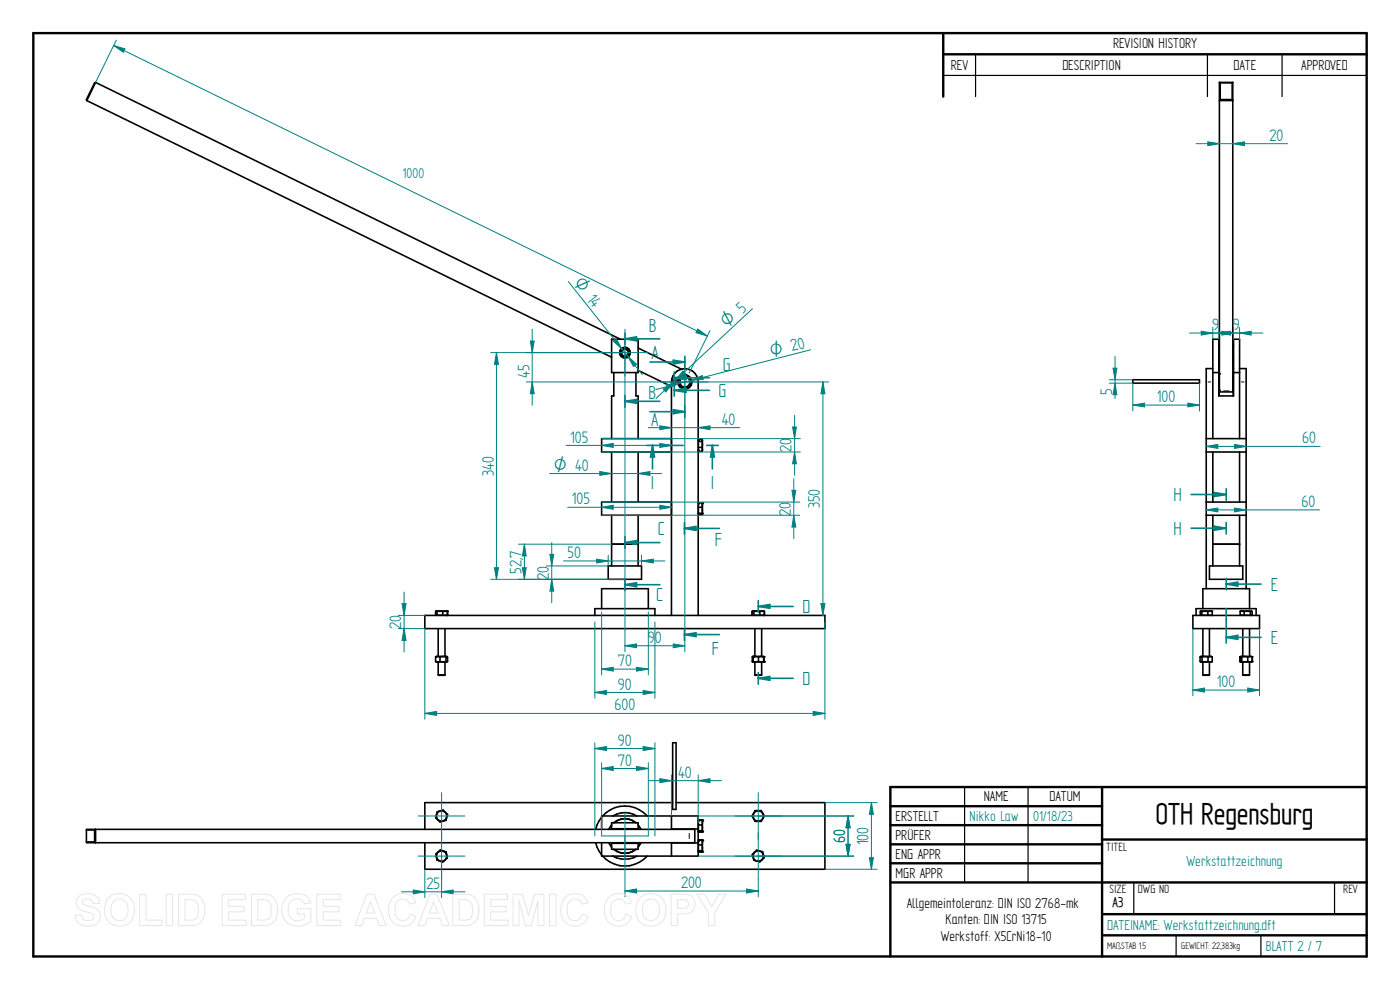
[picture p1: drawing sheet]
<svg xmlns="http://www.w3.org/2000/svg" width="297mm" height="210mm" viewBox="0 0 297 210" stroke-linecap="round" stroke-linejoin="round" font-family="sans-serif">
<g fill="none" stroke="#000" stroke-width=".51">
<path d="M7.1 7h282.8v195.9h-282.8zM200.1 7v13.5M200.1 11.5h89.8M188.9 171h44.9M188.9 175h44.9M188.9 179.1h44.9M233.8 167v35.9M233.8 178.1h56.1M289.9 167h-101v35.9M188.9 183.1h44.9M188.9 187.2h101M233.8 193.9h56.1"/>
<path d="M233.8 198.4h56.1"/>
</g>
<path d="M200.1 16h89.8M207 11.5v9M256.2 11.5v9M272 11.5v9M204.6 167v20.2M218.1 167v20.2M240.5 187.3v6.6M249.5 198.4v4.5M267.5 198.4v4.5M283.1 187.3v6.6" fill="none" stroke="#000" stroke-width=".25"/>
<g fill="none" stroke="#000" stroke-width=".34">
<path d="M20.3 17.5l111.3 54.5M20.3 17.5l-.2 .1-1.8 3.5 .1 .2M20.3 17.5l-1.9 3.8M258.7 17.5v65.6h2.8v-65.6M258.7 17.5l.2 .1M258.7 17.5h2.8M258.9 17.6v3.5M258.9 17.6h2.5M261.4 17.6v3.5M261.5 17.5l-.1 .1M18.4 21.3l111.4 54.5M258.9 21.1l-.2 .2h2.8l-.1-.2"/>
<path d="M258.9 21.1h2.5M129.8 72h5.6v7h-5.6zM130.2 79v5h-.4v9M134.9 79v5h.5v9M135.4 73.8l9.2 4.5M135.4 78.6l7.1 3.4M145 79.6a1.4 1.4 0 0 0-.8 2.4M145 79.6a1.48 1.48 0 0 0-1 1.9M145 79.6l1 .2M146 79.8l.6 .8M257.3 79h1.3M257.3 78.2h-1.4v46.7"/>
<path d="M258.6 78.2l.1 5.8M258.6 73.2h.1M258.6 76.4h.1M261.5 79.3h.1M261.5 73.2h.2M261.5 76.4h.2M261.7 79h1.3M261.7 78.2l-.1 5.8M263 78.2h1.4v46.7M129.8 95.9v10.6M135.4 95.9v10.6M142.5 93h-14.9v2.9h14.9"/>
<path d="M142.7 80.9l.4-.3 .3 .3M144.2 82a1.41 1.41 0 0 0 2.2 0M144.2 82a1.43 1.43 0 0 0 2.2 0M146.6 80.6a1.47 1.47 0 0 1-1.4 1.9 1.47 1.47 0 0 1-1.4-2 1.47 1.47 0 0 1 2.3-.7l.6 .8M146.7 81l-.3 1M148.2 94.9h.8M148.2 93.6h.8M149 93.6v-.4h-.8v2.6h.8M149 93.3v2.5M149 93.6v1.3M149 94.9v.9M240.3 80.6h14.2v.7h-14.2z"/>
<path d="M255.9 93h8.5M255.9 95.9h8.5M257.3 93v-21h1.3v12h3.1v-12h1.3v21M257.3 95.9v10.6M261.5 82.8h.1M263 95.9v10.6M129.8 115.4h5.6M129.8 109.3v10.8M135.4 109.3v10.8M142.5 106.5h-14.9v2.8h14.9M148.2 107.6h.8M149 107.6v1.3h-.8"/>
<path d="M149 106.8v2.3l-.8 .1v-2.5h.8v.9M255.9 106.5h8.5M255.9 109.3h8.5M257.3 115.4h5.7M257.3 109.3v10.8M263 109.3v10.8M90.1 130.6h84.9v2.7h-84.9zM92.4 129.7v.8M92.4 139.4v.9M92.4 139.4h.9M92.4 139.4l.2-.2 2.3 .1-.3 .1M92.5 129.7v.8h2.4v-.8h-1"/>
<path d="M92.7 129.7v.8M92.7 129.7h1.2M93 133.3v5.9M93.3 139.4h1.3M93.3 139.4v.9M93.9 129.7v.8M94.4 133.3v5.9M94.6 139.4v.9M94.8 129.6l-2.3 .1h.2M95 139.4v.9h-.4M126.2 130.6v-1.5h12.7v1.5M127.6 129.1v-4.2h9.9v4.2"/>
<path d="M129 120.1h7.1v2.8h-7.1zM142.5 130.6v-49.6a2.84 2.84 0 0 1 2.8-2.8 2.84 2.84 0 0 1 2.8 2.8v49.6M159.6 130.5v-.8l.2-.1h2.2l.2 .1v.8M159.7 139.3l-.1 .1 .1 1M159.7 139.3h2.3M159.9 129.7h-.3v.8h2.5v-.8M159.9 129.7h1.3M159.9 129.7v.8M160.1 133.3v5.9M160.9 139.4h-1.1l-.1 1M160.9 139.4h1.1v.9h-1.1M160.9 139.4v.9"/>
<path d="M161.2 129.7v.8M161.2 129.7h.9M161.6 133.3v5.9M162 129.7h.1M162.1 139.4v.9M253.1 130.6h14.1v2.7h-14.1zM253.7 130.6v-1.5h12.8v1.5M254.7 139.3l2.2-.1 .3 .2M255 129.7h-.4v.8h2.6v-.8M255 129.7v.8M255 129.7h1.2M255 139.4h-.4v.9h.4"/>
<path d="M255 139.4h1.3M255 139.4v.9M255.2 129.1v-4.2h9.9v4.2M255.2 133.3v5.9M256.2 129.7h1M256.2 129.7v.8M256.3 139.4h.9M256.3 139.4v.9M256.6 120.1h7.1v2.8h-7.1zM256.6 133.3v5.9M257 129.6l-2.3 .1M257 129.7h.2"/>
<path d="M257.2 139.4v.9M263.1 129.7v.8h2.5v-.8h-.3M263.1 129.7h.8M263.1 139.3v1.1M263.3 139.3l.1 .1M263.4 139.4h1.3M263.4 139.4v.9M263.7 133.3v5.9M263.9 129.7v.8M263.9 129.7h1.4M264.7 139.4h.9M264.7 139.4v.9"/>
<path d="M265.1 133.3v5.9M265.3 129.7v.8M265.6 129.7h-2.5M265.6 139.4l-.2-.2h-2l-.3 .2v.9h.3M265.6 139.4v.9M92.4 140.3h.9M92.4 140.3l2.5 .1M93 143.2h1.4M93 140.4v2.8M93.3 140.3h1.3M94.4 140.4v2.8M142.7 157.6h.7v14.1h-.7z"/>
<path d="M159.7 140.4h2.3M160.1 143.2h1.5M160.1 140.4v2.8M160.9 140.3l-1.2 .1M161.6 140.4v2.8M255 140.3h1.3M255.2 143.2h1.4M255.2 140.4v2.8M256.3 140.3h.9M256.6 140.4v2.8M257.2 140.3l-2.5 .1M263.4 140.3h1.3"/>
<path d="M263.7 143.2h1.4M263.7 140.4v2.8M264.7 140.3h.9M265.1 140.4v2.8M265.6 140.3l-2.4 .1M18.3 178.6l.1 .2h129.7M18.3 176.1l.1-.2h129v2.9M18.3 176.1h1.8M18.3 178.6h1.8M18.3 176.1v2.5M20.1 176.1l.2-.2v2.9l-.2-.2M20.1 176.1v2.5"/>
<path d="M92.8 172.2l1.2-.4 1 1-.4 1.2-1.3 .4-.9-.9zM126.4 178.8l.3 .9 .9 1.7M127.6 175.9v-2.8h20.5v8.5h-20.5v-2.8M127.6 173.4l-.9 1.6-.3 .9M127.8 173.1a6.4 6.4 0 0 1 9.5 0M129.2 178.8l.6 .9M129.8 174.5h5.6v1.3h-5.6zM129.8 178.9h5.6v1.3h-5.6zM129.8 175l-.6 .9M130 173.1a4.9 4.9 0 0 1 5.1 0M130.1 178.8l.1 .1M130.2 174.5a3.5 3.5 0 0 1 4.7 0"/>
<path d="M130.2 175.8l-.1 .1M131 175.8v.1M131 178.8v.1M134.1 175.8v.1M134.1 178.8v.1M134.9 175.8l.1 .1M135 178.8l-.1 .1M135.4 175l.6 .9M136 178.8l-.6 .9M142.5 173.1v2.8M142.5 178.8v2.8M142.5 175.9h5.6"/>
<path d="M142.7 170.3h-52.6v5.6M143.4 170.3h31.6v14.1h-84.9v-5.6M143.6 175.9h.1M147.1 175.9h.1M148.2 173.9l.8 .1M148.2 179.2h.8M148.2 176.2h.8M148.2 175h.8M149 175v-1h-.8v2.4h.8M149 178.2h-.8v2.5l.8-.1M149 176.2v.3h-.8M149 178.2v.1"/>
<path d="M149 178.2v1M149 179.2v1.3M149 175v1.2M149 174.1v2.2M149 178.4v2.2M160.2 172h1.3l.7 1.1-.7 1.1h-1.3l-.6-1.1zM92.5 181.2l.9-.9 1.3 .4 .2 1.3-1 .9-1.2-.4zM127.8 181.6a6.4 6.4 0 0 0 9.5 0M130 181.6a5.2 5.2 0 0 0 5.1 0M130.2 180.2a3.7 3.7 0 0 0 4.7 0M148.2 180.5h.8M149 180.5v.1"/>
<path d="M160.5 180.3l1.3 .4 .3 1.2-.9 .9-1.3-.3-.3-1.2z"/>
<circle cx="132.6" cy="74.8" r="1.13"/>
<circle cx="132.6" cy="74.8" r=".75"/>
<circle cx="132.6" cy="74.8" r=".98"/>
<circle cx="132.6" cy="74.8" r="1.07"/>
<circle cx="143.1" cy="80.9" r=".37"/>
<circle cx="145.3" cy="81" r="1.09"/>
<circle cx="93.7" cy="173.1" r="1.1"/>
<circle cx="160.9" cy="173.1" r="1.1"/>
<circle cx="93.7" cy="181.6" r="1.11"/>
<circle cx="160.9" cy="181.6" r="1.11"/>
</g>
<g fill="#000">
<circle cx="258.7" cy="79.3" r=".17"/>
<circle cx="143.4" cy="80.9" r=".17"/>
<circle cx="148.1" cy="95.5" r=".17"/>
<circle cx="148.2" cy="93.4" r=".17"/>
<circle cx="258.7" cy="82.8" r=".17"/>
<circle cx="148.1" cy="109" r=".17"/>
<circle cx="148.2" cy="106.8" r=".17"/>
<circle cx="149" cy="106.7" r=".17"/>
<circle cx="149" cy="108.9" r=".17"/>
<circle cx="149" cy="106.8" r=".17"/>
<circle cx="92.4" cy="130.5" r=".17"/>
<circle cx="92.5" cy="129.7" r=".17"/>
<circle cx="92.6" cy="130.5" r=".17"/>
<circle cx="92.6" cy="129.7" r=".17"/>
<circle cx="94.7" cy="130.6" r=".17"/>
<circle cx="94.8" cy="129.7" r=".17"/>
<circle cx="94.9" cy="129.7" r=".17"/>
<circle cx="94.9" cy="130.5" r=".17"/>
<circle cx="159.6" cy="130.5" r=".17"/>
<circle cx="159.6" cy="139.3" r=".17"/>
<circle cx="159.7" cy="139.3" r=".17"/>
<circle cx="159.7" cy="139.4" r=".17"/>
<circle cx="159.8" cy="130.5" r=".17"/>
<circle cx="161.9" cy="130.6" r=".17"/>
<circle cx="162" cy="139.3" r=".17"/>
<circle cx="162" cy="139.4" r=".17"/>
<circle cx="162.1" cy="130.5" r=".17"/>
<circle cx="254.8" cy="130.5" r=".17"/>
<circle cx="256.9" cy="130.6" r=".17"/>
<circle cx="257" cy="129.7" r=".17"/>
<circle cx="263.1" cy="139.4" r=".17"/>
<circle cx="263.3" cy="130.5" r=".17"/>
<circle cx="265.4" cy="130.6" r=".17"/>
<circle cx="265.6" cy="139.3" r=".17"/>
<circle cx="159.6" cy="140.3" r=".17"/>
<circle cx="159.6" cy="140.4" r=".17"/>
<circle cx="159.7" cy="140.4" r=".17"/>
<circle cx="162" cy="140.4" r=".17"/>
<circle cx="162.1" cy="140.4" r=".17"/>
<circle cx="162.1" cy="140.3" r=".17"/>
<circle cx="263.1" cy="140.3" r=".17"/>
<circle cx="265.6" cy="140.3" r=".17"/>
<circle cx="142.5" cy="178.8" r=".17"/>
<circle cx="143.6" cy="178.8" r=".17"/>
<circle cx="147.1" cy="178.8" r=".17"/>
<circle cx="148.1" cy="176.3" r=".17"/>
<circle cx="148.2" cy="178.2" r=".17"/>
<circle cx="148.2" cy="178.4" r=".17"/>
<circle cx="148.2" cy="173.9" r=".17"/>
<circle cx="148.2" cy="176.4" r=".17"/>
<circle cx="148.2" cy="174.2" r=".17"/>
<circle cx="149" cy="176.5" r=".17"/>
<circle cx="149" cy="174" r=".17"/>
<circle cx="149" cy="178.2" r=".17"/>
<circle cx="149" cy="174.1" r=".17"/>
<circle cx="149" cy="176.4" r=".17"/>
<circle cx="149" cy="178.3" r=".17"/>
<circle cx="149" cy="178.4" r=".17"/>
<circle cx="148.1" cy="180.5" r=".17"/>
<circle cx="148.2" cy="180.7" r=".17"/>
<circle cx="149" cy="180.7" r=".17"/>
<circle cx="149" cy="180.6" r=".17"/>
</g>
<path d="M256.3 81h.5M258.6 81h.1M259.6 82.9h1.1M261.6 81h.1M263.4 81h.5M146.2 176.8v1.1" fill="none" stroke="#000" stroke-width=".21"/>
<path d="M24.1 9.7l2.4 .7-.3 .7zM24.7 8.5l-4.4 9M150.6 70.1l-4.4 9" fill="none" stroke="#008080" stroke-width=".21"/>
<path d="M24.1 9.7l2.4 .7-.3 .7z" fill="#008080"/>
<path d="M148 69.8l2.1 1.5-2.4-.7z" fill="none" stroke="#008080" stroke-width=".21"/>
<path d="M148 69.8l2.1 1.5-2.4-.7z" fill="#008080"/>
<path d="M24.1 9.7l126 61.6M120.6 59.7l15.7 19.8M133.2 75.6l1.8 1.7-.6 .5z" fill="none" stroke="#008080" stroke-width=".21"/>
<path d="M133.2 75.6l1.8 1.7-.6 .5z" fill="#008080"/>
<path d="M130.1 72.3l.6-.5 1.3 2.2z" fill="none" stroke="#008080" stroke-width=".21"/>
<path d="M130.1 72.3l.6-.5 1.3 2.2z" fill="#008080"/>
<path d="M172 74.2l-32.9 8.4M141.4 81.6l2.5-.2-2.3 1z" fill="none" stroke="#008080" stroke-width=".21"/>
<path d="M141.4 81.6l2.5-.2-2.3 1z" fill="#008080"/>
<path d="M146.7 80.7l2.3-1 .2 .8z" fill="none" stroke="#008080" stroke-width=".21"/>
<path d="M146.7 80.7l2.3-1 .2 .8z" fill="#008080"/>
<path d="M159.6 65.5l-20.5 19M140.7 82.5l2.1-1.3-1.5 1.9z" fill="none" stroke="#008080" stroke-width=".21"/>
<path d="M140.7 82.5l2.1-1.3-1.5 1.9z" fill="#008080"/>
<path d="M144.9 78.7l.5 .6-2.1 1.4z" fill="none" stroke="#008080" stroke-width=".21"/>
<path d="M144.9 78.7l.5 .6-2.1 1.4z" fill="#008080"/>
<path d="M111.7 74.8h20.9M112.5 72.3h.8l-.4 2.5zM111.7 81h33.6" fill="none" stroke="#008080" stroke-width=".21"/>
<path d="M112.5 72.3h.8l-.4 2.5z" fill="#008080"/>
<path d="M112.9 81l.4 2.5h-.8z" fill="none" stroke="#008080" stroke-width=".21"/>
<path d="M112.9 81l.4 2.5h-.8z" fill="#008080"/>
<path d="M112.9 69.8v16.2M140 90.3l2.5 .4-2.5 .4z" fill="none" stroke="#008080" stroke-width=".21"/>
<path d="M140 90.3l2.5 .4-2.5 .4z" fill="#008080"/>
<path d="M148.1 90.7l2.5-.4v.8z" fill="none" stroke="#008080" stroke-width=".21"/>
<path d="M148.1 90.7l2.5-.4v.8z" fill="#008080"/>
<path d="M137.5 90.7h19.4M145.3 81h30.5M174.6 81l.4 2.5h-.8z" fill="none" stroke="#008080" stroke-width=".21"/>
<path d="M174.6 81l.4 2.5h-.8z" fill="#008080"/>
<path d="M174.2 128.1h.8l-.4 2.5z" fill="none" stroke="#008080" stroke-width=".21"/>
<path d="M174.2 128.1h.8l-.4 2.5z" fill="#008080"/>
<path d="M104.1 74.8h28.5M105.3 74.8l.4 2.5h-.8zM174.6 81v49.6M104.1 122.9h24.9" fill="none" stroke="#008080" stroke-width=".21"/>
<path d="M105.3 74.8l.4 2.5h-.8z" fill="#008080"/>
<path d="M104.9 120.4h.8l-.4 2.5z" fill="none" stroke="#008080" stroke-width=".21"/>
<path d="M104.9 120.4h.8l-.4 2.5z" fill="#008080"/>
<path d="M105.3 74.8v48.1M140 94.1l2.5 .4-2.5 .4z" fill="none" stroke="#008080" stroke-width=".21"/>
<path d="M140 94.1l2.5 .4-2.5 .4z" fill="#008080"/>
<path d="M127.6 94.5l2.5-.4v.8z" fill="none" stroke="#008080" stroke-width=".21"/>
<path d="M127.6 94.5l2.5-.4v.8z" fill="#008080"/>
<path d="M120.1 94.5h22.4M127.6 107.6l2.5-.4v.8z" fill="none" stroke="#008080" stroke-width=".21"/>
<path d="M127.6 107.6l2.5-.4v.8z" fill="#008080"/>
<path d="M140 107.2l2.5 .4-2.5 .4z" fill="none" stroke="#008080" stroke-width=".21"/>
<path d="M140 107.2l2.5 .4-2.5 .4z" fill="#008080"/>
<path d="M127.6 95.9h42.2M127.6 93h42.2M168.6 95.9l.4 2.5h-.9zM120.4 107.6h22.1" fill="none" stroke="#008080" stroke-width=".21"/>
<path d="M168.6 95.9l.4 2.5h-.9z" fill="#008080"/>
<path d="M168.1 90.6h.9l-.4 2.4z" fill="none" stroke="#008080" stroke-width=".21"/>
<path d="M168.1 90.6h.9l-.4 2.4z" fill="#008080"/>
<path d="M168.6 88.1v12.7M127.6 109.3h42.1M127.6 106.5h42.1M168.4 109.3l.4 2.5h-.8z" fill="none" stroke="#008080" stroke-width=".21"/>
<path d="M168.4 109.3l.4 2.5h-.8z" fill="#008080"/>
<path d="M168 104h.8l-.4 2.5z" fill="none" stroke="#008080" stroke-width=".21"/>
<path d="M168 104h.8l-.4 2.5z" fill="#008080"/>
<path d="M127.3 100l2.5 .5-2.5 .3zM168.4 101.6v12.7" fill="none" stroke="#008080" stroke-width=".21"/>
<path d="M127.3 100l2.5 .5-2.5 .3z" fill="#008080"/>
<path d="M135.4 100.5l2.5-.5v.8z" fill="none" stroke="#008080" stroke-width=".21"/>
<path d="M135.4 100.5l2.5-.5v.8z" fill="#008080"/>
<path d="M116.6 100.5h23.7M126.6 118.6l2.4 .4-2.4 .4zM129 117.8v2.3M136.1 117.8v2.3" fill="none" stroke="#008080" stroke-width=".21"/>
<path d="M126.6 118.6l2.4 .4-2.4 .4z" fill="#008080"/>
<path d="M136.1 119l2.5-.4v.8z" fill="none" stroke="#008080" stroke-width=".21"/>
<path d="M136.1 119l2.5-.4v.8z" fill="#008080"/>
<path d="M110 115.4h19.8M111.3 115.4l.3 2.5h-.8zM119.5 119h21.6M110 122.9h19" fill="none" stroke="#008080" stroke-width=".21"/>
<path d="M111.3 115.4l.3 2.5h-.8z" fill="#008080"/>
<path d="M110.8 120.4h.8l-.3 2.5z" fill="none" stroke="#008080" stroke-width=".21"/>
<path d="M110.8 120.4h.8l-.3 2.5z" fill="#008080"/>
<path d="M111.3 115.4v7.5M116.7 117.6h.8l-.4 2.5zM115.8 120.1h13.2M115.8 122.9h16.8" fill="none" stroke="#008080" stroke-width=".21"/>
<path d="M116.7 117.6h.8l-.4 2.5z" fill="#008080"/>
<path d="M117.1 122.9l.4 2.5h-.8z" fill="none" stroke="#008080" stroke-width=".21"/>
<path d="M117.1 122.9l.4 2.5h-.8z" fill="#008080"/>
<path d="M117.1 115.1v12.7M84.5 133.3h5.6M84.5 130.6h5.6M85.7 133.3l.4 2.5h-.8z" fill="none" stroke="#008080" stroke-width=".21"/>
<path d="M85.7 133.3l.4 2.5h-.8z" fill="#008080"/>
<path d="M85.3 128.1h.8l-.4 2.5z" fill="none" stroke="#008080" stroke-width=".21"/>
<path d="M85.3 128.1h.8l-.4 2.5z" fill="#008080"/>
<path d="M127.6 74.8h9.9M132.6 69.8v10M145.3 76.1v9.9M140.3 81h9.9M85.7 125.6v12.7M127.6 129.8v13.4M137.5 129.8v13.4M127.6 141.9l2.5-.3v.8z" fill="none" stroke="#008080" stroke-width=".21"/>
<path d="M127.6 141.9l2.5-.3v.8z" fill="#008080"/>
<path d="M135 141.6l2.5 .3-2.5 .5z" fill="none" stroke="#008080" stroke-width=".21"/>
<path d="M135 141.6l2.5 .3-2.5 .5z" fill="#008080"/>
<path d="M126.2 132v16.1M138.9 132v16.1M126.2 146.9l2.5-.4v.8zM127.6 141.9h9.9" fill="none" stroke="#008080" stroke-width=".21"/>
<path d="M126.2 146.9l2.5-.4v.8z" fill="#008080"/>
<path d="M136.4 146.5l2.5 .4-2.5 .4z" fill="none" stroke="#008080" stroke-width=".21"/>
<path d="M136.4 146.5l2.5 .4-2.5 .4z" fill="#008080"/>
<path d="M90.1 133.3v19.3M175 132v20.6M90.1 151.3l2.5-.4v.9zM126.2 146.9h12.7" fill="none" stroke="#008080" stroke-width=".21"/>
<path d="M90.1 151.3l2.5-.4v.9z" fill="#008080"/>
<path d="M172.5 150.9l2.5 .4-2.5 .5z" fill="none" stroke="#008080" stroke-width=".21"/>
<path d="M172.5 150.9l2.5 .4-2.5 .5z" fill="#008080"/>
<path d="M90.1 151.3h84.9" fill="none" stroke="#008080" stroke-width=".21"/>
<path d="M137.9 76.8h7.4v1.3M145.3 86.1v1.2" fill="none" stroke="#008080" stroke-width=".34"/>
<path d="M142.8 76.4l2.5 .4-2.5 .4z" fill="#008080"/>
<path d="M142.8 76.4l2.5 .4-2.5 .4zM137.9 87.3h7.4" fill="none" stroke="#008080" stroke-width=".34"/>
<path d="M142.8 86.9l2.5 .4-2.5 .5z" fill="#008080"/>
<path d="M140 71.9h-7.4v1.2M145.3 75.6v1.2M132.6 83.9v1.2M142.8 86.9l2.5 .4-2.5 .5zM145.3 87.3v1.3" fill="none" stroke="#008080" stroke-width=".34"/>
<path d="M132.6 71.9l2.4-.4v.8z" fill="#008080"/>
<path d="M132.6 71.9l2.4-.4v.8zM132.6 85.1h7.4" fill="none" stroke="#008080" stroke-width=".34"/>
<path d="M132.6 85.1l2.4-.3v.8z" fill="#008080"/>
<path d="M132.6 70.7v1.2M132.6 85.1l2.4-.3v.8zM132.6 85.1v1.3M140 115.1h-7.4v1.2M132.6 122.8v1.2" fill="none" stroke="#008080" stroke-width=".34"/>
<path d="M132.6 115.1l2.4-.4v.8z" fill="#008080"/>
<path d="M132.6 115.1l2.4-.4v.8zM132.6 124h7.4" fill="none" stroke="#008080" stroke-width=".34"/>
<path d="M132.6 124l2.4-.4v.9z" fill="#008080"/>
<path d="M132.6 113.8v1.3M132.6 124l2.4-.4v.9zM132.6 124v1.3M168.3 128.7h-7.4v1.2M160.9 142.7v1.2" fill="none" stroke="#008080" stroke-width=".34"/>
<path d="M160.9 128.7l2.4-.5v.8z" fill="#008080"/>
<path d="M160.9 128.7l2.4-.5v.8zM160.9 143.9h7.4" fill="none" stroke="#008080" stroke-width=".34"/>
<path d="M160.9 143.9l2.4-.4v.8z" fill="#008080"/>
<path d="M160.9 127.4v1.3M260.1 129.1v6.1M267.5 123.9h-7.4v1.2M160.9 143.9l2.4-.4v.8zM160.9 143.9v1.3" fill="none" stroke="#008080" stroke-width=".34"/>
<path d="M260.1 123.9l2.5-.4v.8z" fill="#008080"/>
<path d="M260.1 123.9l2.5-.4v.8zM260.1 135.2h7.4" fill="none" stroke="#008080" stroke-width=".34"/>
<path d="M260.1 135.2l2.5-.4v.8z" fill="#008080"/>
<path d="M152.6 112.1h-7.4v1.2M145.2 133.4v1.2M260.1 135.2l2.5-.4v.8zM260.1 122.7v1.2M260.1 135.2v1.2" fill="none" stroke="#008080" stroke-width=".34"/>
<path d="M145.2 112.1l2.5-.4v.8z" fill="#008080"/>
<path d="M145.2 112.1l2.5-.4v.8zM145.2 134.6h7.4" fill="none" stroke="#008080" stroke-width=".34"/>
<path d="M145.2 134.6l2.5-.4v.8z" fill="#008080"/>
<path d="M150.5 80.1h-7.5v2.7M145.2 110.9v1.2M145.2 134.6l2.5-.4v.8zM145.2 134.6v1.3" fill="none" stroke="#008080" stroke-width=".34"/>
<path d="M143 80.1l2.5-.3v.8z" fill="#008080"/>
<path d="M143 80.1l2.5-.3v.8zM143 82.8h7.5" fill="none" stroke="#008080" stroke-width=".34"/>
<path d="M143 82.8l2.5-.4v.8z" fill="#008080"/>
<path d="M143 78.9v1.2M143 82.8l2.5-.4v.8zM143 82.8v1.2" fill="none" stroke="#008080" stroke-width=".34"/>
<path d="M254.8 70.3l2.5 .4-2.5 .4zM257.3 69.4v2.6M258.6 69.4v2.6" fill="none" stroke="#008080" stroke-width=".21"/>
<path d="M254.8 70.3l2.5 .4-2.5 .4z" fill="#008080"/>
<path d="M258.6 70.7l2.5-.4v.8z" fill="none" stroke="#008080" stroke-width=".21"/>
<path d="M258.6 70.7l2.5-.4v.8z" fill="#008080"/>
<path d="M252.3 70.7h11.2M259.2 70.3l2.5 .4-2.5 .4zM261.7 69.4v2.6M263 69.4v2.6" fill="none" stroke="#008080" stroke-width=".21"/>
<path d="M259.2 70.3l2.5 .4-2.5 .4z" fill="#008080"/>
<path d="M263 70.7l2.4-.4v.8z" fill="none" stroke="#008080" stroke-width=".21"/>
<path d="M263 70.7l2.4-.4v.8z" fill="#008080"/>
<path d="M256.8 70.7h11.1M253.1 133.3v14.3M267.2 133.3v14.3M253.1 146.4l2.4-.4v.8z" fill="none" stroke="#008080" stroke-width=".21"/>
<path d="M253.1 146.4l2.4-.4v.8z" fill="#008080"/>
<path d="M264.7 146l2.5 .4-2.5 .4z" fill="none" stroke="#008080" stroke-width=".21"/>
<path d="M264.7 146l2.5 .4-2.5 .4z" fill="#008080"/>
<path d="M253.1 146.4h14.1M88.7 173.1h9.9M93.7 168.1v18.5M155.9 173.1h25.2M160.9 168.1v18.5M179.9 173.1l.4 2.5h-.8zM88.7 181.6h9.9M155.9 181.6h25.2" fill="none" stroke="#008080" stroke-width=".21"/>
<path d="M179.9 173.1l.4 2.5h-.8z" fill="#008080"/>
<path d="M179.5 179.1h.8l-.4 2.5z" fill="none" stroke="#008080" stroke-width=".21"/>
<path d="M179.5 179.1h.8l-.4 2.5z" fill="#008080"/>
<path d="M175 170.3h11.1M179.9 173.1v8.5M184.9 170.3l.4 2.5h-.9zM175 184.4h11.1" fill="none" stroke="#008080" stroke-width=".21"/>
<path d="M184.9 170.3l.4 2.5h-.9z" fill="#008080"/>
<path d="M184.4 181.9h.9l-.4 2.5z" fill="none" stroke="#008080" stroke-width=".21"/>
<path d="M184.4 181.9h.9l-.4 2.5z" fill="#008080"/>
<path d="M184.9 170.3v14.1M90.1 184.4v6M93.7 181.6v8.8M93.7 189.2l2.4-.4v.8z" fill="none" stroke="#008080" stroke-width=".21"/>
<path d="M93.7 189.2l2.4-.4v.8z" fill="#008080"/>
<path d="M87.7 188.8l2.4 .4-2.4 .4z" fill="none" stroke="#008080" stroke-width=".21"/>
<path d="M87.7 188.8l2.4 .4-2.4 .4z" fill="#008080"/>
<path d="M132.6 177.3v12.9M85.2 189.2h13.4M132.6 189l2.4-.4v.8zM160.9 186.6v3.6" fill="none" stroke="#008080" stroke-width=".21"/>
<path d="M132.6 189l2.4-.4v.8z" fill="#008080"/>
<path d="M158.4 188.6l2.5 .4-2.5 .4z" fill="none" stroke="#008080" stroke-width=".21"/>
<path d="M158.4 188.6l2.5 .4-2.5 .4z" fill="#008080"/>
<path d="M148.1 173.1h33M179.9 173.1l.4 2.5h-.8zM132.6 189h28.3M148.1 181.6h33" fill="none" stroke="#008080" stroke-width=".21"/>
<path d="M179.9 173.1l.4 2.5h-.8z" fill="#008080"/>
<path d="M179.5 179.1h.8l-.4 2.5z" fill="none" stroke="#008080" stroke-width=".21"/>
<path d="M179.5 179.1h.8l-.4 2.5z" fill="#008080"/>
<path d="M255.9 94.7l2.5-.4v.8zM179.9 173.1v8.5" fill="none" stroke="#008080" stroke-width=".21"/>
<path d="M255.9 94.7l2.5-.4v.8z" fill="#008080"/>
<path d="M261.9 94.3l2.5 .4-2.5 .4z" fill="none" stroke="#008080" stroke-width=".21"/>
<path d="M261.9 94.3l2.5 .4-2.5 .4z" fill="#008080"/>
<path d="M255.9 94.7h24.2M255.9 108.2l2.5-.4v.8z" fill="none" stroke="#008080" stroke-width=".21"/>
<path d="M255.9 108.2l2.5-.4v.8z" fill="#008080"/>
<path d="M261.9 107.8l2.5 .4-2.5 .4z" fill="none" stroke="#008080" stroke-width=".21"/>
<path d="M261.9 107.8l2.5 .4-2.5 .4z" fill="#008080"/>
<path d="M255.9 108.2h24.1M127.6 161.8v15.5h9.9v-15.5M132.6 172.4v9.9M135 162.6l2.5 .4-2.5 .4z" fill="none" stroke="#008080" stroke-width=".21"/>
<path d="M135 162.6l2.5 .4-2.5 .4z" fill="#008080"/>
<path d="M127.6 163l2.5-.4v.8z" fill="none" stroke="#008080" stroke-width=".21"/>
<path d="M127.6 163l2.5-.4v.8z" fill="#008080"/>
<path d="M126.2 157.6v19.7M136.4 158.4l2.5 .4-2.5 .4zM138.9 157.6v19.7M127.6 163h9.9" fill="none" stroke="#008080" stroke-width=".21"/>
<path d="M136.4 158.4l2.5 .4-2.5 .4z" fill="#008080"/>
<path d="M126.2 158.8l2.5-.4v.8z" fill="none" stroke="#008080" stroke-width=".21"/>
<path d="M126.2 158.8l2.5-.4v.8z" fill="#008080"/>
<path d="M126.2 158.8h12.7M140 165.2l2.5 .4-2.5 .4zM142.5 164.4v8.7M148.1 164.4v10.1" fill="none" stroke="#008080" stroke-width=".21"/>
<path d="M140 165.2l2.5 .4-2.5 .4z" fill="#008080"/>
<path d="M148.1 165.6l2.5-.4v.8z" fill="none" stroke="#008080" stroke-width=".21"/>
<path d="M148.1 165.6l2.5-.4v.8z" fill="#008080"/>
<path d="M240.3 81.3v5.9M240.3 85.9l2.5-.4v.8zM254.5 81.3v5.9M137.5 165.6h15.6" fill="none" stroke="#008080" stroke-width=".21"/>
<path d="M240.3 85.9l2.5-.4v.8z" fill="#008080"/>
<path d="M252 85.5l2.5 .4-2.5 .4z" fill="none" stroke="#008080" stroke-width=".21"/>
<path d="M252 85.5l2.5 .4-2.5 .4z" fill="#008080"/>
<path d="M236.1 78.1h.8l-.3 2.5zM235.3 80.6h5M235.3 81.3h5M240.3 85.9h14.2" fill="none" stroke="#008080" stroke-width=".21"/>
<path d="M236.1 78.1h.8l-.3 2.5z" fill="#008080"/>
<path d="M236.6 81.3l.3 2.4h-.8z" fill="none" stroke="#008080" stroke-width=".21"/>
<path d="M236.6 81.3l.3 2.4h-.8z" fill="#008080"/>
<path d="M132.6 74.8v63.5M236.6 75.6v8.9M145.3 81v57.3M132.6 137l2.4-.4v.8z" fill="none" stroke="#008080" stroke-width=".21"/>
<path d="M132.6 137l2.4-.4v.8z" fill="#008080"/>
<path d="M142.8 136.6l2.5 .4-2.5 .4z" fill="none" stroke="#008080" stroke-width=".21"/>
<path d="M142.8 136.6l2.5 .4-2.5 .4z" fill="#008080"/>
<path d="M132.6 137h12.7" fill="none" stroke="#008080" stroke-width=".21"/>
<path d="M252.7 104.9h7.4v1.2M260.1 110.8v1.3" fill="none" stroke="#008080" stroke-width=".34"/>
<path d="M257.6 104.5l2.5 .4-2.5 .4z" fill="#008080"/>
<path d="M252.7 112.1h7.4M257.6 104.5l2.5 .4-2.5 .4z" fill="none" stroke="#008080" stroke-width=".34"/>
<path d="M257.6 111.6l2.5 .5-2.5 .4z" fill="#008080"/>
<path d="M138.4 94.5h6.5M149.9 94.5h1.2v5M257.6 111.6l2.5 .5-2.5 .4zM260.1 103.7v1.2M260.1 112.1v1.2" fill="none" stroke="#008080" stroke-width=".34"/>
<path d="M151.1 94.5l.5 2.4h-.9z" fill="#008080"/>
<path d="M138.4 94.5v5M151.1 94.5l.5 2.4h-.9z" fill="none" stroke="#008080" stroke-width=".34"/>
<path d="M138.4 94.5l.5 2.4h-.9z" fill="#008080"/>
<path d="M137.2 94.5h1.2M138.4 94.5l.5 2.4h-.9zM151.1 94.5h1.3" fill="none" stroke="#008080" stroke-width=".34"/>
<path d="M256.2 30.1l2.5 .4-2.5 .4z" fill="none" stroke="#008080" stroke-width=".21"/>
<path d="M256.2 30.1l2.5 .4-2.5 .4z" fill="#008080"/>
<path d="M261.5 30.5l2.5-.4v.8z" fill="none" stroke="#008080" stroke-width=".21"/>
<path d="M261.5 30.5l2.5-.4v.8z" fill="#008080"/>
<path d="M253.7 30.5h19.5" fill="none" stroke="#008080" stroke-width=".21"/>
<g fill="none" stroke="#e6e6e6" stroke-width=".21">
<path d="M16.6 190.3a3.1 3.1 0 0 1 4.1 .1l.4 1.2-1.3 .1a1.26 1.26 0 0 0-1.1-1 1.26 1.26 0 0 0-1.3 .7l.2 .4 .8 .3a3.8 3.8 0 0 1 2.6 1.3 2.14 2.14 0 0 1-.2 2.3 2.14 2.14 0 0 1-2.2 .8 2.4 2.4 0 0 1-2.7-2.3l1.3-.1a1.43 1.43 0 0 0 1.2 1.2 1.43 1.43 0 0 0 1.5-.9 1.27 1.27 0 0 0-1.3-.9 2.44 2.44 0 0 1-2.4-2.1l.1-.7zM23.1 190.4a3.3 3.3 0 0 1 3.9-.4 3.3 3.3 0 0 1 1.5 3.5 3.2 3.2 0 0 1-3.7 2.9 3.2 3.2 0 0 1-2.6-3.8l.3-1.3zM24 191.3a1.85 1.85 0 0 1 2.3-.4 1.85 1.85 0 0 1 .9 2.1 1.85 1.85 0 0 1-.9 2.1 1.85 1.85 0 0 1-2.2-.4 3.2 3.2 0 0 1-.1-3.4zM29.6 189.8h1.4v5.4h3.3v1.1h-4.7zM35.3 189.7h1.3v6.6h-1.3zM37.9 189.7h2.4a2.84 2.84 0 0 1 3.1 3.4 2.79 2.79 0 0 1-3 3.2h-2.5zM39.2 190.8a2.79 2.79 0 0 1 2.5 .6 3.4 3.4 0 0 1-.3 3.6l-.5 .2h-1.7zM47.2 189.7h4.9v1.1h-3.6v1.5h3.3v1.1h-3.3v1.8h3.7v1.1h-5zM53.3 189.7h2.5a2.84 2.84 0 0 1 3.1 3.4 2.79 2.79 0 0 1-3 3.2h-2.6zM54.7 190.8a2.79 2.79 0 0 1 2.5 .6 3.4 3.4 0 0 1-.3 3.6l-.6 .2h-1.6zM60.6 190.6a3.4 3.4 0 0 1 5 .1l.3 .8-1.3 .3a1.82 1.82 0 0 0-2.3-1 1.82 1.82 0 0 0-1.2 2.1 2.05 2.05 0 0 0 1.1 2.2 2.05 2.05 0 0 0 2.4-.3v-.9h-1.5v-1.1h2.9v2.6a3.9 3.9 0 0 1-5.6-.2 4 4 0 0 1 .2-4.6zM67.2 189.7h4.9v1.1h-3.5v1.5h3.3v1.1h-3.3v1.8h3.7v1.1h-5.1z"/>
<path d="M77.8 189.7h1.5l2.7 6.6h-1.5l-.6-1.5h-2.6l-.5 1.5h-1.5zM78.6 191.3l.9 2.4h-1.8zM83.3 190.5a2.88 2.88 0 0 1 4.9 1l-1.3 .3a1.6 1.6 0 0 0-1.9-1.1 1.6 1.6 0 0 0-1.2 1.8 2.26 2.26 0 0 0 1.3 2.8 1.52 1.52 0 0 0 1.9-1.4l1.2 .5a2.98 2.98 0 0 1-3.5 2 2.98 2.98 0 0 1-2.3-3.3l.2-1.5zM91.2 189.7h1.5l2.6 6.6h-1.4l-.6-1.5h-2.6l-.6 1.5h-1.4zM92 191.3l.9 2.4h-1.8zM96.1 189.7h2.4a2.84 2.84 0 0 1 3.1 3.4 2.79 2.79 0 0 1-3 3.2h-2.5zM97.4 190.8a2.79 2.79 0 0 1 2.5 .6 3.4 3.4 0 0 1-.3 3.6l-.6 .2h-1.6zM102.7 189.7h5v1.1h-3.6v1.5h3.3v1.1h-3.3v1.8h3.7v1.1h-5.1zM108.8 189.7h2.1l1.2 4.5 1.3-4.5h2v6.6h-1.3v-5.2l-1.4 5.2h-1.2l-1.4-5.2v5.2h-1.3zM116.6 189.7h1.3v6.6h-1.3zM119.8 190.5a2.88 2.88 0 0 1 4.9 1l-1.3 .3a1.6 1.6 0 0 0-1.8-1.1 1.6 1.6 0 0 0-1.3 1.8 2.26 2.26 0 0 0 1.3 2.8 1.52 1.52 0 0 0 1.9-1.4l1.3 .5a2.98 2.98 0 0 1-3.5 2 2.98 2.98 0 0 1-2.3-3.3l.2-1.5zM129.1 190.5a2.88 2.88 0 0 1 4.9 1l-1.3 .3a1.6 1.6 0 0 0-1.9-1.1 1.6 1.6 0 0 0-1.2 1.8 2.26 2.26 0 0 0 1.3 2.8 1.52 1.52 0 0 0 1.9-1.4l1.2 .5a2.98 2.98 0 0 1-3.5 2 2.98 2.98 0 0 1-2.3-3.3l.2-1.5z"/>
<path d="M135.8 190.4a3.3 3.3 0 0 1 3.9-.4 3.3 3.3 0 0 1 1.5 3.5 3.2 3.2 0 0 1-3.6 2.9 3.2 3.2 0 0 1-2.7-3.8l.3-1.3zM136.8 191.3a1.85 1.85 0 0 1 2.2-.4 1.85 1.85 0 0 1 .9 2.1 1.85 1.85 0 0 1-.9 2.1 1.85 1.85 0 0 1-2.2-.4 3.2 3.2 0 0 1 0-3.4zM142.4 189.7h2.1a2.48 2.48 0 0 1 2.7 1 2.12 2.12 0 0 1-.1 2.3 2.12 2.12 0 0 1-2.1 .8h-1.3v2.5h-1.3zM143.7 190.8h.7a1.26 1.26 0 0 1 1.7 1 1.17 1.17 0 0 1-1.6 .9h-.8zM147.8 189.7h1.6l1.6 2.6 1.5-2.6h1.6l-2.5 3.9v2.7h-1.3v-2.8z"/>
</g>
<text font-size="7.1" x="245.2" y="174.8">OTH Regensburg</text>
<g font-size="4.5" fill="#008080">
<text x="137.7" y="70.5">B</text>
<text x="138.2" y="76.1">A</text>
<text x="153.3" y="78.7">G</text>
<text x="137.6" y="84.7">B</text>
<text x="152.4" y="84.2">G</text>
<text x="138.1" y="90.3">A</text>
<text x="138" y="103.7">I</text>
<text x="150.7" y="103.7">I</text>
<text x="249" y="106.3">H</text>
<text x="139.5" y="113.4">C</text>
<text x="249" y="113.5">H</text>
<text x="151.6" y="115.8">F</text>
<text x="269.6" y="125.3">E</text>
<text x="139.2" y="127.6">C</text>
<text x="170.3" y="130">D</text>
<text x="269.6" y="136.6">E</text>
<text x="151" y="139">F</text>
<text x="170.3" y="145.3">D</text>
</g>
<g font-size="4" fill="#008080">
<text x="269.3" y="29.9">20</text>
<text x="257.2" y="70.1">9</text>
<text x="261.6" y="70.1">9</text>
<text x="112.3" y="80.2" transform="rotate(-90 112.3 80.2)">45</text>
<text x="235.9" y="83.7" transform="rotate(-90 235.9 83.7)">5</text>
<text x="245.4" y="85.3">100</text>
<text x="121" y="93.9">105</text>
<text x="153.1" y="90.1">40</text>
<text x="167.9" y="96" transform="rotate(-90 167.9 96)">20</text>
<text x="276.2" y="94.1">60</text>
<text x="104.7" y="101" transform="rotate(-90 104.7 101)">340</text>
<text x="121.3" y="107">105</text>
<text x="173.9" y="107.9" transform="rotate(-90 173.9 107.9)">350</text>
<text x="276.1" y="107.6">60</text>
<text x="167.8" y="109.4" transform="rotate(-90 167.8 109.4)">20</text>
<text x="120.4" y="118.4">50</text>
<text x="110.6" y="121.7" transform="rotate(-90 110.6 121.7)">52,7</text>
<text x="116.5" y="123" transform="rotate(-90 116.5 123)">20</text>
<text x="85.1" y="133.4" transform="rotate(-90 85.1 133.4)">20</text>
<text x="137.5" y="136.4">90</text>
<text x="131.1" y="141.4">70</text>
<text x="131.1" y="146.3">90</text>
<text x="258.1" y="145.8">100</text>
<text x="130.3" y="150.7">600</text>
<text x="131.1" y="158.2">90</text>
<text x="131.1" y="162.4">70</text>
<text x="143.8" y="165">40</text>
<text x="179.3" y="178.9" transform="rotate(-90 179.3 178.9)">60</text>
<text x="184.2" y="179.3" transform="rotate(-90 184.2 179.3)">100</text>
<text x="90.5" y="188.6">25</text>
<text x="144.5" y="188.4">200</text>
</g>
<g font-size="3.8" fill="#008080">
<text x="121.6" y="60" transform="rotate(51 121.6 60)">O 14</text>
<text x="154.3" y="69.6" transform="rotate(-43 154.3 69.6)">O 5</text>
<text x="163.7" y="75.7" transform="rotate(-14 163.7 75.7)">O 20</text>
<text x="117.5" y="99.8">O 40</text>
</g>
<g font-size="3.4">
<text x="236.1" y="10.3">REVISION HISTORY</text>
<text x="201.7" y="14.8">REV</text>
<text x="225.4" y="14.8">DESCRIPTION</text>
<text x="261.7" y="14.8">DATE</text>
<text x="276" y="14.8">APPROVED</text>
<text x="208.7" y="170">NAME</text>
<text x="222.6" y="170">DATUM</text>
<text x="190" y="174.1">ERSTELLT</text>
<text x="190" y="178.1">PRÜFER</text>
<text x="190" y="182.2">ENG APPR</text>
<text x="190" y="186.2">MGR APPR</text>
<text x="192.4" y="192.6">Allgemeintoleranz: DIN ISO 2768-mk</text>
<text x="200.6" y="196">Kanten: DIN ISO 13715</text>
<text x="236" y="192.5">A3</text>
<text x="199.6" y="199.5">Werkstoff: X5CrNi18-10</text>
</g>
<g font-size="3.4" fill="#008080">
<text x="85.4" y="37.7">1000</text>
<text x="205.7" y="174.1">Nikko Law</text>
<text x="219.2" y="174.1">01/18/23</text>
<text x="251.7" y="183.7">Werkstattzeichnung</text>
<text x="234.9" y="197.2">DATEINAME: Werkstattzeichnung.dft</text>
<text x="268.6" y="201.7">BLATT 2 / 7</text>
</g>
<g font-size="2.9">
<text x="234.7" y="180.4">TITEL</text>
<text x="235.4" y="189.5">SIZE</text>
<text x="241.4" y="189.5">DWG NO</text>
<text x="285" y="189.5">REV</text>
</g>
<g font-size="2.3">
<text x="234.9" y="201.3">MAßSTAB 1:5</text>
<text x="250.6" y="201.3">GEWICHT: 22,383kg</text>
</g>
</svg>
